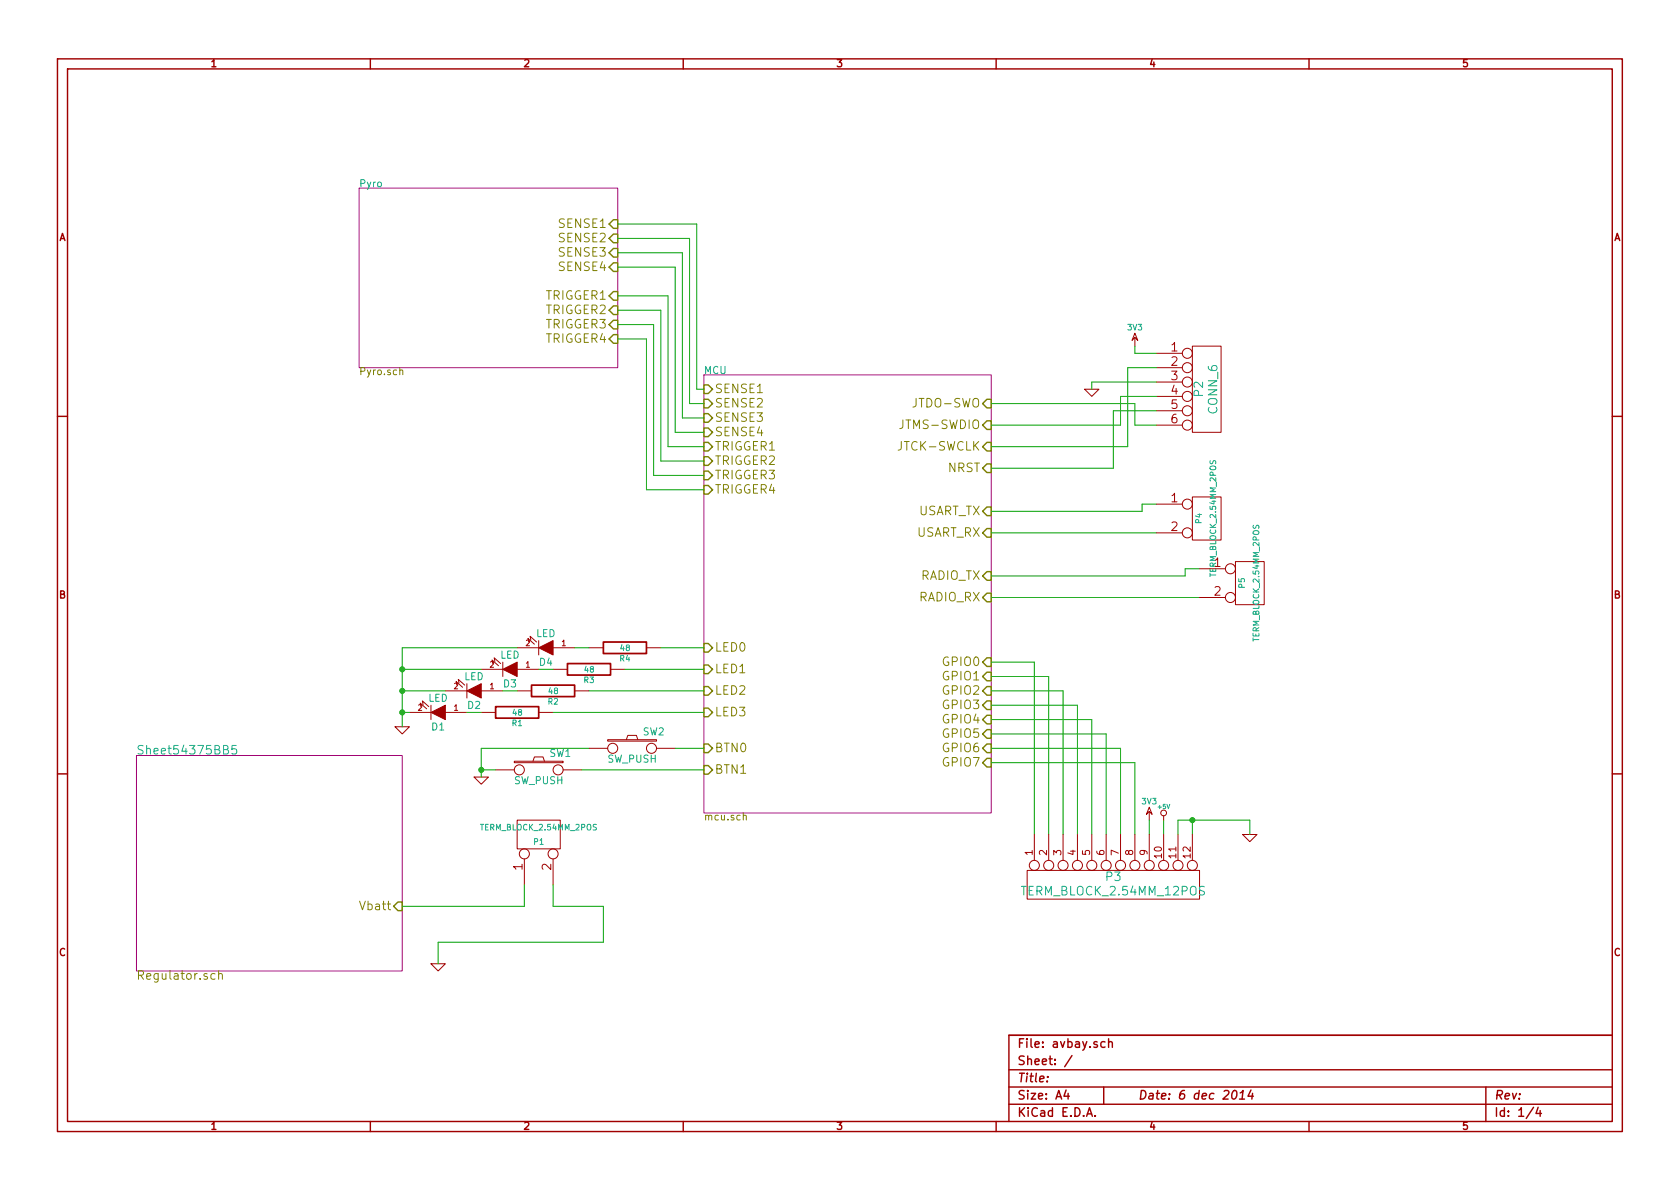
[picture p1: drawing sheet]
<svg xmlns="http://www.w3.org/2000/svg" width="297mm" height="210mm" viewBox="0 0 297 210" stroke-linecap="round" stroke-linejoin="round" font-family="sans-serif">
<g fill="none" stroke="#a00000" stroke-width=".25">
<path d="M10.2 10.4h276.6v189.7h-276.6zM11.9 12.2h273.2v186.1h-273.2zM65.5 10.4v1.8M120.8 10.4v1.8M176.1 10.4v1.8M231.4 10.4v1.8M10.2 73.6h1.7M285.1 73.6h1.7M10.2 136.8h1.7M285.1 136.8h1.7M65.5 198.3v1.8M120.8 198.3v1.8"/>
<path d="M176.1 198.3v1.8M178.4 189.2h106.7M178.4 195.3h106.7M178.4 192.2h106.7M185.2 190.4v.1M188.5 192.8l-.4 1h1M188.8 193.3v1.1M189.5 186.7l-1.3 1.9M192.1 197.4l.5-1.5 .5 1.5M192.3 197h.7M193.6 197.3v.1M195.1 192.2v3.1"/>
<path d="M195.4 184.3a.48 .48 0 0 0-.7 0v.8l.2 .1 .5-.1M196 184.3h.1a.36 .36 0 0 1 .6 .1v.8M196 183.7v1.5M218 193l.4-.2a.88 .88 0 0 1-.3 1.6l-.3-.3a1.19 1.19 0 0 1 .2-1.1zM219.2 194.4h.8M219.3 193.3l.5-.5-.2 1.6M221.2 192.8l-.6 1h1M221.5 193.3l-.2 1.1M231.4 198.3v1.8M262.7 192.2v6.1M271.1 195.8l-1.3 2M272 195.8l-.4 1.1h.9"/>
<path d="M272.3 196.4v1M285.1 183.1h-106.7v15.2"/>
</g>
<path d="M63.5 33.3h45.7v31.7h-45.7zM124.5 66.3h50.8v77.5h-50.8zM24.1 133.6h47v38.1h-47z" fill="none" stroke="#a000a0" stroke-width=".18"/>
<path d="M70.7 65.6l.2-.2 .3 .1v.8M131.4 144.3l.2-.1h.3l.1 .8M38 172.2a.48 .48 0 0 0-.6 .1v.7l.2 .2 .4-.1M38.7 172.3v-.1a.36 .36 0 0 1 .6 .2v.8M38.7 171.6v1.6" fill="none" stroke="#808000" stroke-width=".18"/>
<g fill="none" stroke="#808000" stroke-width=".25">
<path d="M108.5 38.9h.7v1.5h-.7l-.8-.8zM107.7 42.2l.8-.8h.7v1.5h-.7zM107.7 59.9l.8-.7h.7v1.5h-.7zM108.5 51.6h.7v1.5h-.7l-.8-.8zM108.5 54.1h.7v1.5h-.7l-.8-.7zM108.5 43.9h.7v1.6h-.7l-.8-.8zM108.5 56.6h.7v1.6h-.7l-.8-.8zM108.5 46.5h.7v1.5h-.7l-.8-.8zM124.5 68.1h.7l.8 .7-.8 .8h-.7zM124.5 70.6h.7l.8 .8-.8 .7h-.7zM124.5 73.1h.7l.8 .8-.8 .8h-.7zM124.5 75.7h.7l.8 .7-.8 .8h-.7z"/>
<path d="M124.5 78.2h.7l.8 .8-.8 .8h-.7zM173.7 71.4l.8-.8h.8v1.5h-.8zM174.5 74.4h.8v1.5h-.8l-.8-.7zM174.5 78.2h.8v1.6h-.8l-.8-.8zM124.5 80.8h.7l.8 .7-.8 .8h-.7zM124.5 83.3h.7l.8 .8-.8 .7h-.7zM124.5 85.8h.7l.8 .8-.8 .8h-.7zM173.7 82.8l.8-.8h.8v1.6h-.8zM173.7 94.2l.8-.7h.8v1.5h-.8zM174.5 89.7h.8v1.5h-.8l-.8-.8zM124.5 113.8h.7l.8 .7-.8 .8h-.7zM124.5 117.6h.7l.8 .8-.8 .7h-.7z"/>
<path d="M173.7 105.7l.8-.8h.8v1.5h-.8zM173.7 117.1l.8-.8h.8v1.6h-.8zM174.5 101.1h.8v1.5h-.8l-.8-.8zM174.5 118.9h.8v1.5h-.8l-.8-.8zM124.5 121.4h.7l.8 .8-.8 .7h-.7zM124.5 125.2h.7l.8 .8-.8 .7h-.7zM124.5 131.6h.7l.8 .7-.8 .8h-.7zM124.5 135.4h.7l.8 .7-.8 .8h-.7zM173.7 129.8l.8-.8h.8v1.6h-.8zM174.5 121.4h.8v1.5h-.8l-.8-.7zM174.5 123.9h.8v1.6h-.8l-.8-.8zM174.5 126.5h.8v1.5h-.8l-.8-.8z"/>
<path d="M174.5 131.6h.8v1.5h-.8l-.8-.8zM174.5 134.1h.8v1.5h-.8l-.8-.7zM70.4 159.5h.7v1.5h-.7l-.8-.7z"/>
</g>
<g fill="none" stroke="#a00000" stroke-width=".18">
<path d="M200.7 58.9l.5 1.3-.5-.5-.5 .5zM200.7 59.7v1.5M191.8 68.8h2.5l-1.3 1.3zM204.5 62.5h4.5M204.5 65h4.5M204.5 67.6h4.5M204.5 70.1h4.5M204.5 72.6h4.5M204.5 75.2h4.5M210.8 61.2h5.1v15.2h-5.1zM204.5 89.1h4.5M204.5 94.2h4.5"/>
<path d="M210.8 87.9h5.1v7.6h-5.1zM218.4 99.3h5.1v7.6h-5.1zM85.1 118.4h3.8M87.1 117.3l-.1-.6 1.1 1M87.5 117l-.1-.7 1.1 1M88.9 117.1v2.5M91.4 114.5h3.8M91.4 118.4h3.8M93.5 113.5l-.2-.6 1.2 1M93.9 113.2l-.2-.7 1.2 1M95.2 113.3v2.5M97.8 114.5h3.8"/>
<path d="M97.8 118.4h2.5M104.1 114.5h2.6M107.9 118.4h2.6M114.3 114.5h2.5M212.1 100.6h4.6M212.1 105.7h4.6M69.8 128.5h2.6l-1.3 1.3zM72.4 126h3.8M74.4 125l-.1-.7 1.1 1M74.8 124.6l-.1-.7 1.1 1.1M76.2 124.7v2.5M78.7 122.2h3.8"/>
<path d="M78.7 126h3.8M80.8 121.2l-.2-.7 1.2 1M81.2 120.8l-.2-.7 1.2 1.1M82.5 120.9v2.5M83.8 137.4h2.6l-1.3 1.3zM85.1 122.2h3.8M85.1 126h2.5M87.6 136.1h3.3M90.9 134.6h8.7v.3h-8.7zM91.4 122.2h2.6M94.2 134.6l.3-.7h1.5l.3 .7M95.2 126h2.6"/>
<path d="M99.6 136.1h3.3M101.6 122.2h2.5M104.1 132.3h3.3M107.4 130.8h8.7v.3h-8.7zM110.7 130.8l.3-.8h1.5l.3 .8M116.1 132.3h3.3M91.4 145h7.7v5.1h-7.7zM92.7 151.9v4.6M97.8 151.9v4.6M181.6 153.9h30.5v5.1h-30.5zM182.9 147.6v4.5M185.4 147.6v4.5"/>
<path d="M188 147.6v4.5M190.5 147.6v4.5M193 147.6v4.5M195.6 147.6v4.5M198.1 147.6v4.5M200.7 147.6v4.5M203.2 142.7l.5 1.3-.5-.5-.5 .5zM203.2 143.5v1.5M203.2 147.6v4.5M205.7 144.3v.7M205.7 147.6v4.5M208.3 147.6v4.5"/>
<path d="M210.8 147.6v4.5M219.7 147.6h2.5l-1.2 1.2zM76.2 170.4h2.5l-1.2 1.3z"/>
<circle cx="209.9" cy="67.6" r=".89"/>
<circle cx="209.9" cy="72.6" r=".89"/>
<circle cx="209.9" cy="75.2" r=".89"/>
<circle cx="209.9" cy="65" r=".89"/>
<circle cx="209.9" cy="70.1" r=".89"/>
<circle cx="209.9" cy="62.5" r=".89"/>
<circle cx="209.9" cy="89.1" r=".89"/>
<circle cx="209.9" cy="94.2" r=".89"/>
<circle cx="217.6" cy="100.6" r=".89"/>
<circle cx="217.6" cy="105.7" r=".89"/>
<circle cx="91.8" cy="136.1" r=".89"/>
<circle cx="98.7" cy="136.1" r=".89"/>
<circle cx="108.3" cy="132.3" r=".89"/>
<circle cx="115.2" cy="132.3" r=".89"/>
<circle cx="92.7" cy="151" r=".89"/>
<circle cx="97.8" cy="151" r=".89"/>
<circle cx="182.9" cy="153" r=".89"/>
<circle cx="185.4" cy="153" r=".89"/>
<circle cx="188" cy="153" r=".89"/>
<circle cx="190.5" cy="153" r=".89"/>
<circle cx="193" cy="153" r=".89"/>
<circle cx="195.6" cy="153" r=".89"/>
<circle cx="198.1" cy="153" r=".89"/>
<circle cx="200.7" cy="153" r=".89"/>
<circle cx="203.2" cy="153" r=".89"/>
<circle cx="205.7" cy="153" r=".89"/>
<circle cx="205.7" cy="143.8" r=".51"/>
<circle cx="208.3" cy="153" r=".89"/>
<circle cx="210.8" cy="153" r=".89"/>
</g>
<path d="M39.5 132.6h.5l.3-.2v-.3l-.1-.2-.7-.1v1.5h.6l.3-.2a.41 .41 0 0 0-.4-.5M41.8 131.8h-.8v.8l.2-.2 .5 .1 .2 .2-.1 .5-.2 .1-.6-.1M213 156.8a.62 .62 0 0 0-.9 .1v.4l.8 .4v.4a.68 .68 0 0 1-.8 .1" fill="none" stroke="#00a0a0" stroke-width=".18"/>
<path d="M100.3 117.3h7.6v2.1h-7.6zM106.7 113.5h7.6v2.1h-7.6zM87.6 125h7.6v2h-7.6zM94 121.2h7.6v2h-7.6z" fill="none" stroke="#a00000" stroke-width=".3"/>
<g fill="#a00000" stroke="#a00000" stroke-width=".18">
<path d="M95.2 114.5l2.6-1.2v2.5z"/>
<path d="M88.9 118.4l2.5-1.3v2.5z"/>
<path d="M82.5 122.2l2.6-1.3v2.5z"/>
<path d="M76.2 126l2.5-1.3v2.5z"/>
</g>
<g fill="none" stroke="#00a000" stroke-width=".18">
<path d="M109.2 39.6h14v29.2h1.3M109.2 52.3h8.9v26.7h6.4M109.2 42.2h12.7v29.2h2.6M109.2 44.7h11.4v29.2h3.9M109.2 47.2h10.2v29.2h5.1M109.2 54.9h7.6v26.6h7.7M109.2 57.4h6.4v26.7h8.9M109.2 59.9h5.1v26.7h10.2M175.3 71.4h25.4v3.8h3.8M200.7 61.2v1.3h3.8M204.5 67.6h-11.5v1.2M204.5 65h-5.1v14h-24.1"/>
<path d="M204.5 70.1h-6.4v5.1h-22.8M204.5 72.6h-7.7v10.2h-21.5M175.3 94.2h29.2M204.5 89.1h-2.6v1.3h-26.6M71.1 118.4h14M91.4 114.5h-20.3v14M101.6 114.5h2.5M110.5 118.4h14M116.8 114.5h7.7M175.3 105.7h36.8M175.3 117.1h7.6v30.5M175.3 119.6h10.1v28"/>
<path d="M212.1 100.6h-2.6v1.2h-34.2M71.1 122.2h7.6M71.1 126h1.3M85.1 136.1h2.5M97.8 126h26.7M102.9 136.1h21.6M104.1 122.2h20.4M104.1 132.3h-19v5.1M119.4 132.3h5.1M175.3 132.3h22.8v15.3M175.3 134.9h25.4v12.7M175.3 127.2h17.7v20.4"/>
<path d="M175.3 122.2h12.7v25.4M175.3 124.7h15.2v22.9M175.3 129.8h20.3v17.8M92.7 156.5v3.8h-21.6M97.8 156.5v3.8h8.9v6.3h-29.2v3.8M203.2 145v2.6M205.7 145v2.6M208.3 147.6v-2.6h12.7v2.6M210.8 145v2.6"/>
</g>
<g fill="#00a000" stroke="#00a000" stroke-width=".25">
<circle cx="71.1" cy="126" r=".41"/>
<circle cx="71.1" cy="122.2" r=".41"/>
<circle cx="71.1" cy="118.4" r=".41"/>
<circle cx="85.1" cy="136.1" r=".41"/>
<circle cx="210.8" cy="145" r=".41"/>
</g>
<g font-size="2.1" fill="#808000">
<text x="98.9" y="40.4">SENSE1</text>
<text x="98.9" y="42.9">SENSE2</text>
<text x="98.9" y="45.5">SENSE3</text>
<text x="96.4" y="53.1">TRIGGER1</text>
<text x="98.9" y="48">SENSE4</text>
<text x="96.4" y="55.6">TRIGGER2</text>
<text x="96.4" y="58.2">TRIGGER3</text>
<text x="96.4" y="60.7">TRIGGER4</text>
<text x="126.4" y="69.6">SENSE1</text>
<text x="126.4" y="72.1">SENSE2</text>
<text x="126.4" y="74.7">SENSE3</text>
<text x="126.4" y="77.2">SENSE4</text>
<text x="159.8" y="75.9">JTMS-SWDIO</text>
<text x="161.9" y="72.1">JTDO-SWO</text>
<text x="126.4" y="79.8">TRIGGER1</text>
<text x="126.4" y="82.3">TRIGGER2</text>
<text x="159.3" y="79.8">JTCK-SWCLK</text>
<text x="167.6" y="83.6">NRST</text>
<text x="126.4" y="84.8">TRIGGER3</text>
<text x="126.4" y="87.4">TRIGGER4</text>
<text x="161.9" y="95">USART_RX</text>
<text x="162.1" y="91.2">USART_TX</text>
<text x="162.4" y="106.4">RADIO_RX</text>
<text x="162.6" y="102.6">RADIO_TX</text>
<text x="126.4" y="115.3">LED0</text>
<text x="126.4" y="119.1">LED1</text>
<text x="166.9" y="117.9">GPIO0</text>
<text x="126.4" y="122.9">LED2</text>
<text x="166.9" y="120.4">GPIO1</text>
<text x="166.9" y="122.9">GPIO2</text>
<text x="166.9" y="125.5">GPIO3</text>
<text x="126.4" y="126.7">LED3</text>
<text x="166.9" y="128">GPIO4</text>
<text x="166.9" y="130.6">GPIO5</text>
<text x="126.4" y="133.1">BTN0</text>
<text x="126.4" y="136.9">BTN1</text>
<text x="166.9" y="133.1">GPIO6</text>
<text x="166.9" y="135.6">GPIO7</text>
<text x="63.9" y="161">Vbatt</text>
<text x="24.1" y="173.3">Regulator.sch</text>
</g>
<g font-size="2.1" fill="#a00000">
<text x="207.1" y="62.2">1</text>
<text x="207.1" y="64.8">2</text>
<text x="207.1" y="67.3">3</text>
<text x="207.1" y="69.8">4</text>
<text x="207.1" y="72.4">5</text>
<text x="207.1" y="74.9">6</text>
<text x="207.1" y="88.9">1</text>
<text x="207.1" y="94">2</text>
<text x="214.7" y="100.3">1</text>
<text x="214.7" y="105.4">2</text>
<text x="92.5" y="153.9" transform="rotate(-90 92.5 153.9)">1</text>
<text x="97.5" y="153.9" transform="rotate(-90 97.5 153.9)">2</text>
<text x="179.9" y="185.4">File: avbay.sch</text>
<text x="179.9" y="191.5">Title:</text>
<text x="179.9" y="188.4">Sheet: /</text>
<text x="179.9" y="197.6">KiCad E.D.A.</text>
<text x="179.9" y="194.5">Size: A4</text>
<text x="201.2" y="194.5">Date: 6 dec 2014</text>
<text x="264.2" y="194.5">Rev:</text>
<text x="264.2" y="197.6">Id: 1/4</text>
</g>
<g font-size="2.1" fill="#00a0a0">
<text x="212.8" y="70.1" transform="rotate(-90 212.8 70.1)">P2</text>
<text x="215.3" y="73.1" transform="rotate(-90 215.3 73.1)">CONN_6</text>
<text x="24.1" y="133.5">Sheet54375BB5</text>
<text x="195.5" y="155.9">P3</text>
<text x="181" y="158.4">TERM_BLOCK_2.54MM_12POS</text>
</g>
<g font-size="1.8" fill="#a00000">
<text x="37.3" y="11.9">1</text>
<text x="92.7" y="11.9">2</text>
<text x="148" y="11.9">3</text>
<text x="203.3" y="11.9">4</text>
<text x="258.6" y="11.9">5</text>
<text x="10.4" y="42.7">A</text>
<text x="285.3" y="42.7">A</text>
<text x="10.4" y="105.9">B</text>
<text x="285.3" y="105.9">B</text>
<text x="182.6" y="151.2" transform="rotate(-90 182.6 151.2)">1</text>
<text x="185.2" y="151.2" transform="rotate(-90 185.2 151.2)">2</text>
<text x="187.7" y="151.2" transform="rotate(-90 187.7 151.2)">3</text>
<text x="190.2" y="151.2" transform="rotate(-90 190.2 151.2)">4</text>
<text x="192.8" y="151.2" transform="rotate(-90 192.8 151.2)">5</text>
<text x="195.3" y="151.2" transform="rotate(-90 195.3 151.2)">6</text>
<text x="197.9" y="151.2" transform="rotate(-90 197.9 151.2)">7</text>
<text x="200.4" y="151.2" transform="rotate(-90 200.4 151.2)">8</text>
<text x="202.9" y="151.2" transform="rotate(-90 202.9 151.2)">9</text>
<text x="205.5" y="151.7" transform="rotate(-90 205.5 151.7)">10</text>
<text x="208" y="151.7" transform="rotate(-90 208 151.7)">11</text>
<text x="210.6" y="151.7" transform="rotate(-90 210.6 151.7)">12</text>
<text x="10.4" y="169.1">C</text>
<text x="285.3" y="169.1">C</text>
<text x="37.3" y="199.8">1</text>
<text x="92.7" y="199.8">2</text>
<text x="148" y="199.8">3</text>
<text x="203.3" y="199.8">4</text>
<text x="258.6" y="199.8">5</text>
</g>
<g font-size="1.8" fill="#00a0a0">
<text x="63.5" y="33.2">Pyro</text>
<text x="124.5" y="66.2">MCU</text>
<text x="94.7" y="112.7">LED</text>
<text x="88.4" y="116.5">LED</text>
<text x="75.7" y="124.1">LED</text>
<text x="82" y="120.3">LED</text>
<text x="76.4" y="129.2">D1</text>
<text x="113.7" y="130.1">SW2</text>
<text x="97.2" y="133.9">SW1</text>
<text x="107.4" y="134.9">SW_PUSH</text>
<text x="90.9" y="138.7">SW_PUSH</text>
</g>
<g font-size="1.8" fill="#808000">
<text x="63.5" y="66.4">Pyro.sch</text>
<text x="124.5" y="145.1">mcu.sch</text>
</g>
<g font-size="1.8" fill="#00a000">
<text x="95.4" y="117.8">D4</text>
<text x="82.7" y="125.4">D2</text>
<text x="89.1" y="121.6">D3</text>
</g>
<g font-size="1.4" fill="#00a0a0">
<text x="199.4" y="58.5">3V3</text>
<text x="212.5" y="92.6" transform="rotate(-90 212.5 92.6)">P4</text>
<text x="215.1" y="101.8" transform="rotate(-90 215.1 101.8)">TERM_BLOCK_2.54MM_2POS</text>
<text x="220.1" y="104" transform="rotate(-90 220.1 104)">P5</text>
<text x="222.7" y="113.2" transform="rotate(-90 222.7 113.2)">TERM_BLOCK_2.54MM_2POS</text>
<text x="103.4" y="119">48</text>
<text x="109.6" y="117">R4</text>
<text x="109.7" y="115.2">48</text>
<text x="96.9" y="124.6">R2</text>
<text x="97" y="122.8">48</text>
<text x="103.3" y="120.8">R3</text>
<text x="90.6" y="128.4">R1</text>
<text x="90.7" y="126.6">48</text>
<text x="202" y="142.3">3V3</text>
<text x="85.1" y="146.9">TERM_BLOCK_2.54MM_2POS</text>
<text x="94.4" y="149.4">P1</text>
</g>
<g font-size="1.4" fill="#a00000">
<text x="86.6" y="118.1">2</text>
<text x="93" y="114.3">2</text>
<text x="93" y="118.1">1</text>
<text x="99.3" y="114.3">1</text>
<text x="73.9" y="125.7">2</text>
<text x="80.3" y="121.9">2</text>
<text x="80.3" y="125.7">1</text>
<text x="86.6" y="121.9">1</text>
</g>
<text font-size="1.1" fill="#00a0a0" x="204.8" y="143.1">+5V</text>
</svg>
